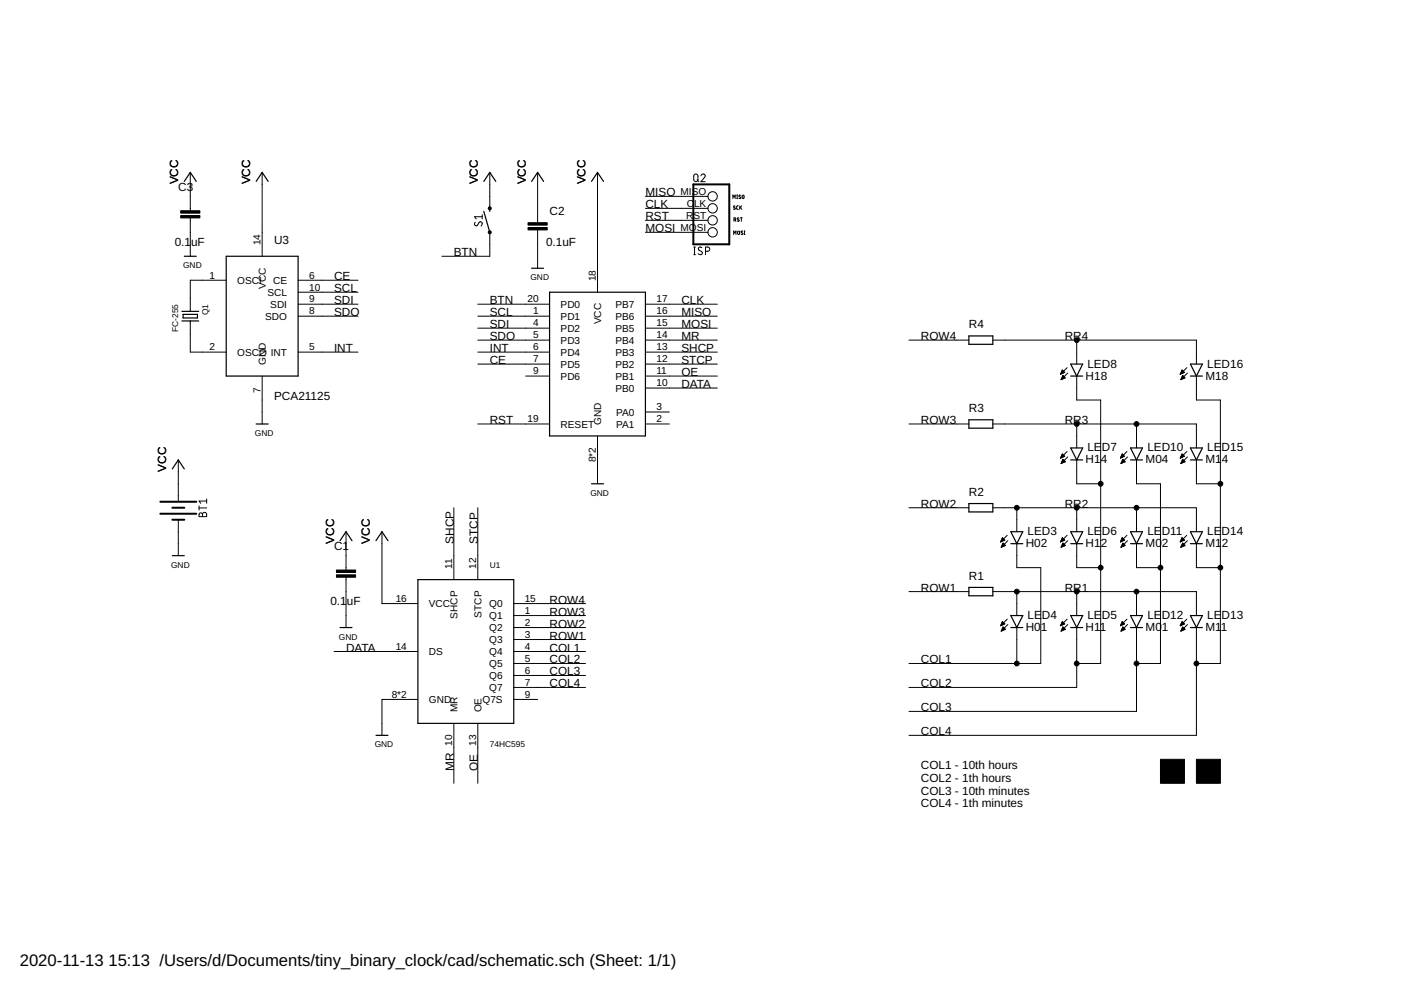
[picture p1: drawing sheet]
<svg xmlns="http://www.w3.org/2000/svg" width="297mm" height="210mm" viewBox="0 0 297 210" stroke-linecap="round" stroke-linejoin="round" font-family="sans-serif">
<g fill="none" stroke="#000" stroke-width=".21">
<path d="M40.3 36.6v8.1M55.6 36.6v17.7M103.8 36.6v7.6M114 36.6v10.6M126.7 36.6v25.4M147.2 37l.3-.1 .3 .1 .2 1.1a.44 .44 0 0 1-.5 .4 .44 .44 0 0 1-.4-.4zM147.8 38.1l.4 .4M148.6 37.3a.44 .44 0 0 1 .6-.4 .44 .44 0 0 1 .2 .7l-.8 .9h.9M40.3 46.2v8.1M48 59.4h-7.7v6.6M63.2 59.4h12.7M100.8 47.1l-.2 .5 .4 .3 .2-.1 .4-.6a.38 .38 0 0 1 .5-.1 .38 .38 0 0 1 .1 .5l-.2 .3"/>
<path d="M102.2 46h-1.6l.4 .4M102.2 45.5v.9M103.8 49.3v5h-10.1M114 48.7v8.2M136.8 41.6h13.3M136.8 44.2h13.3M136.8 49.3h13.3M136.8 46.7h13.3M147.1 54h.3M147.1 52.4h.3M147.3 52.4v1.6M148.8 52.5a.41 .41 0 0 0-.6-.1 .41 .41 0 0 0 0 .7l.5 .2a.44 .44 0 0 1 0 .7 .44 .44 0 0 1-.7-.2"/>
<path d="M149.6 53.3h.5a.44 .44 0 0 0 .4-.5 .44 .44 0 0 0-.4-.4h-.5v1.6M155.4 42.1v-.7l.2 .4 .3-.4v.7M155.6 49.7v-.7l.2 .4 .2-.4v.7M155.6 46.6h.2M155.8 46.6l.2-.1v-.2l-.4-.1v.7M155.9 43.7h-.3l-.1 .1 .4 .5h-.4M155.9 46.6l.1 .3M156.2 42.1h.2M156.2 41.4h.2M156.3 41.4v.7M156.4 49.1h.4l-.1 .6-.3-.1zM156.5 43.6l-.3 .2v.5l.3 .1"/>
<path d="M156.7 46.2h-.3l-.1 .2 .4 .4h-.4M156.8 43.6v.8M157 46.2h.4M157 41.4h-.2l-.1 .1 .3 .5h-.3M157 43.9l.2 .5M157.2 46.2v.7M157.2 43.6l-.4 .5M157.4 41.5h.3l-.1 .6-.2-.1zM157.5 49h-.3l-.1 .1 .4 .5h-.4M157.8 49.7h.1M157.8 49h.1M157.9 49v.7"/>
<path d="M40.3 68.1v6.6h7.7M55.6 79.7v10.2M63.2 64.5h12.7M63.2 67h12.7M63.2 74.7h12.7M63.2 62h12.7M101.3 64.5h15.2M101.3 67h15.2M101.3 69.6h15.2M101.3 72.1h15.2M101.3 74.7h15.2M101.3 77.2h15.2"/>
<path d="M111.4 79.7h5.1M136.8 64.5h15.3M136.8 67h15.3M136.8 69.6h15.3M136.8 72.1h15.3M136.8 74.7h15.3M136.8 77.2h15.3M136.8 79.7h15.3M192.7 72.1h12.7M210.5 72.1h43.2v5.1M224.9 79.3h.1M224.9 79.2h.3"/>
<path d="M225 79.1h.5M225 79h.7M225.1 78.8h.5M225.1 78.7h.4M225.2 78.6h.2M225.2 78.5h.1M225.2 79.9h.5M225.2 78.5l-.3 .9M225.2 78.5l.5 .5M225.3 79.8h.3M225.3 79.7h.1M225.4 79.6l.5 .5-.9 .4z"/>
<path d="M225.7 79l-.8 .4M226.3 78l-1.4 1.4M226.4 79.1l-1.4 1.4M228.3 79.7v5.1h5.1v55.9h-5.1M228.3 72.1v5.1M250.3 79.3h.1M250.3 79.2h.3M250.4 79.1h.5M250.4 79h.7M250.5 78.8h.5M250.5 78.7h.4M250.6 78.6h.1"/>
<path d="M250.6 78.5h.1M250.6 79.9h.5M250.6 78.5l-.4 .9M250.6 78.5l.5 .5M250.7 79.8h.2M250.7 79.7h.1M250.7 79.6l.5 .5-.8 .4zM251.1 79l-.9 .4M251.6 78l-1.4 1.4M251.8 79.1l-1.4 1.4M253.7 79.7v5.1h5v55.9h-5M37.8 97.5v8.6"/>
<path d="M101.3 89.9h15.2M126.7 92.4v10.2M136.8 82.3h15.3M136.8 89.9h5.1M136.8 87.4h5.1M192.7 89.9h12.7M210.5 89.9h43.2v5.1M224.9 97h.1M224.9 96.9h.4M225 96.8h.6M225 98.3h.1M225 80.4h.2"/>
<path d="M225 98.1h.3M225 96.7h.7M225.1 80.3h.4M225.1 96.6h.5M225.1 98h.5M225.1 80.2h.6M225.1 96.4h.3M225.1 97.9h.7M225.2 80h.6M225.2 96.3h.1M225.2 97.8h.5M225.2 96.2l.5 .6-.8 .3z"/>
<path d="M225.2 97.6h.4M225.3 97.5h.2M225.3 97.4h.1M225.9 97.9l-.5-.5-.4 .9M225.9 97.9l-.9 .4M226.3 95.7l-1.4 1.4M226.4 96.9l-1.4 1.4M228.3 89.9v5.1M228.3 97.5v5.1h5.1M237.6 97h.1M237.6 96.9h.4M237.7 96.8h.6"/>
<path d="M237.7 98.3h.1M237.7 96.7h.7M237.7 98.1h.3M237.8 96.6h.5M237.8 98h.5M237.8 96.4h.3M237.8 97.9h.7M237.9 96.3h.1M237.9 97.8h.5M237.9 97.6h.4M237.9 96.2l.5 .6-.8 .3zM238 97.5h.2"/>
<path d="M238 97.4h.1M238.5 97.9l-.4-.5-.4 .9M238.5 97.9l-.8 .4M238.9 95.7l-1.3 1.4M239.1 96.9l-1.4 1.4M241 97.5v5.1h5v38.1h-5M241 89.9v5.1M250.3 97h.1M250.3 96.9h.4M250.4 96.8h.6M250.4 98.3h.1M250.4 80.4h.2"/>
<path d="M250.4 96.7h.7M250.4 98.1h.3M250.5 80.3h.4M250.5 96.6h.5M250.5 98h.5M250.5 80.2h.6M250.5 96.4h.3M250.5 97.9h.7M250.6 80h.6M250.6 96.3h.1M250.6 97.8h.5M250.6 96.2l.5 .6-.9 .3z"/>
<path d="M250.6 97.6h.4M250.7 97.5h.2M250.7 97.4h.1M251.2 97.9l-.5-.5-.3 .9M251.2 97.9l-.8 .4M251.6 95.7l-1.4 1.4M251.8 96.9l-1.4 1.4M253.7 97.5v5.1h5M37.8 110.2v7.6M42.2 107.3v.8M42.2 107.7h1.6M42.3 108.8h.4l.2 .3a.44 .44 0 0 1 .5-.5 .44 .44 0 0 1 .4 .5v.4h-1.6z"/>
<path d="M42.9 109.1v.4M43.8 105.8v.9M43.8 106.2h-1.6l.4 .5M73.4 112.7v8.2M81 112.7v15.3h7.6M96.2 107.7v15.2M101.3 107.7v15.2M192.7 107.7h12.7M210.5 107.7h43.2v5M212.2 114.9h.1M212.2 114.8h.2M212.3 114.7h.4"/>
<path d="M212.3 114.5h.7M212.3 116h.1M212.3 115.9h.4M212.4 114.4h.5M212.4 114.3h.4M212.4 115.7h.6M212.4 114.2h.3M212.4 115.6h.7M212.5 114h.1M212.5 115.5h.5M212.5 114l.5 .5-.8 .4zM212.6 115.4h.3"/>
<path d="M212.6 115.3h.2M212.7 115.1l.5 .6-.9 .3zM213.6 113.5l-1.4 1.4M213.7 114.6l-1.4 1.4M215.6 115.3v5.1h5.1v20.3h-28M215.6 107.7v5M224.9 114.9h.1M224.9 114.8h.2M225 114.7h.4M225 114.5h.7M225 116h.1M225 114.4h.6"/>
<path d="M225 115.9h.4M225.1 114.3h.4M225.1 115.7h.6M225.1 114.2h.3M225.1 115.6h.7M225.2 114h.1M225.2 115.5h.5M225.2 114l.5 .5-.8 .4zM225.3 115.4h.3M225.3 115.3h.1M225.4 115.1l.5 .6-.9 .3zM226.3 113.5l-1.4 1.4"/>
<path d="M226.4 114.6l-1.4 1.4M228.3 107.7v5M228.3 115.3v5.1h5.1M237.6 114.9h.1M237.6 114.8h.2M237.6 114.7h.5M237.7 114.5h.7M237.7 116h.1M237.7 114.4h.6M237.7 115.9h.4M237.8 114.3h.4M237.8 115.7h.6"/>
<path d="M237.8 114.2h.3M237.8 115.6h.7M237.9 114h.1M237.9 115.5h.5M237.9 114l.5 .5-.8 .4zM238 115.4h.3M238 115.3h.1M238.1 115.1l.4 .6-.8 .3zM238.9 113.5l-1.3 1.4M239.1 114.6l-1.4 1.4M241 107.7v5M241 115.3v5.1h5"/>
<path d="M250.3 114.9h.1M250.3 114.8h.2M250.3 114.7h.5M250.4 114.5h.7M250.4 116h.1M250.4 114.4h.6M250.4 115.9h.4M250.5 114.3h.4M250.5 115.7h.6M250.5 114.2h.3M250.5 115.6h.7M250.6 115.5h.5"/>
<path d="M250.6 114h.1M250.6 114l.5 .5-.9 .4zM250.7 115.4h.3M250.7 115.3h.1M250.7 115.1l.5 .6-.8 .3zM251.6 113.5l-1.4 1.4M251.8 114.6l-1.4 1.4M253.7 115.3v5.1h5M70.8 138.1h17.8M73.4 122.4v10.7M108.9 138.1h15.2M108.9 128h15.2"/>
<path d="M108.9 130.5h15.2M108.9 133.1h15.2M108.9 135.6h15.2M192.7 125.4h12.7M210.5 125.4h43.2v5.1M212.2 132.6h.1M212.2 132.5h.4M212.3 132.4h.5M212.3 132.3h.7M212.3 133.7h.2M212.4 132.1h.5M212.4 133.6h.4"/>
<path d="M212.4 132h.4M212.4 133.5h.7M212.5 131.9h.1M212.5 133.3h.6M212.5 131.8l.5 .5-.8 .4zM212.5 133.2h.5M212.6 133.1h.2M212.6 133h.1M212.7 132.9l.5 .5-.9 .4zM213.6 131.3l-1.4 1.4M213.7 132.4l-1.4 1.4M215.6 125.4v5.1"/>
<path d="M215.6 133.1v7.6M224.9 132.6h.1M224.9 132.5h.3M225 132.4h.5M225 132.3h.7M225 133.7h.2M225.1 132.1h.5M225.1 133.6h.4M225.1 132h.4M225.1 133.5h.7M225.2 131.9h.1M225.2 133.3h.6"/>
<path d="M225.2 133.2h.5M225.2 131.8l.5 .5-.8 .4zM225.3 133.1h.2M225.3 133h.1M225.4 132.9l.5 .5-.9 .4zM226.3 131.3l-1.4 1.4M226.4 132.4l-1.4 1.4M228.3 133.1v12.7h-35.6M228.3 125.4v5.1M237.6 132.6h.1M237.6 132.5h.3M237.7 132.4h.5"/>
<path d="M237.7 132.3h.7M237.7 133.7h.2M237.8 132.1h.5M237.8 133.6h.4M237.8 132h.4M237.8 133.5h.7M237.9 131.9h.1M237.9 133.3h.6M237.9 133.2h.5M237.9 131.8l.5 .5-.8 .4zM238 133.1h.2M238 133h.1"/>
<path d="M238.1 132.9l.4 .5-.8 .4zM238.9 131.3l-1.3 1.4M239.1 132.4l-1.4 1.4M241 125.4v5.1M241 133.1v17.7h-48.3M250.3 132.6h.1M250.3 132.5h.3M250.4 132.4h.5M250.4 132.3h.7M250.4 133.7h.2M250.5 132.1h.5M250.5 133.6h.4"/>
<path d="M250.5 133.5h.7M250.5 132h.4M250.6 131.9h.1M250.6 133.3h.6M250.6 133.2h.5M250.6 131.8l.5 .5-.9 .4zM250.7 133.1h.2M250.7 133h.1M250.7 132.9l.5 .5-.8 .4zM251.6 131.3l-1.4 1.4M251.8 132.4l-1.4 1.4M253.7 133.1v22.8h-61"/>
<path d="M88.6 148.3h-7.6v7.6M96.2 153.4v12.7M101.3 153.4v12.7M108.9 140.7h15.2M108.9 143.2h15.2M108.9 145.8h15.2M108.9 148.3h5.1"/>
<circle cx="151.1" cy="41.6" r=".99"/>
<circle cx="151.1" cy="44.2" r=".99"/>
<circle cx="151.1" cy="46.7" r=".99"/>
<circle cx="151.1" cy="49.3" r=".99"/>
</g>
<g fill="none" stroke="#000" stroke-width=".25">
<path d="M39.1 38.5l1.2-1.9 1.3 1.9M54.3 38.5l1.3-1.9 1.3 1.9M102.6 38.5l1.2-1.9 1.3 1.9M112.7 38.5l1.3-1.9 1.3 1.9M125.4 38.5l1.3-1.9 1.3 1.9M39.1 54.3h2.5M48 54.3h15.2v25.4h-15.2zM102.6 44.8l1.2 4.5M103.8 44.2v.6M112.7 56.9h2.6M38.6 68.1h3.5M38.6 66h3.5"/>
<path d="M38.8 66.7h3.1v.7h-3.1zM116.5 62h20.3v30.4h-20.3zM205.4 71.2h5.1v1.8h-5.1zM227 79.7h2.6M227 77.2h2.6l-1.3 2.5zM252.4 79.7h2.5M252.4 77.2h2.5l-1.2 2.5zM36.5 99.4l1.3-1.9 1.3 1.9M54.3 89.9h2.6M205.4 89h5.1v1.8h-5.1zM227 95h2.6l-1.3 2.5zM227 97.5h2.6"/>
<path d="M239.7 97.5h2.5M239.7 95h2.5l-1.2 2.5zM252.4 97.5h2.5M252.4 95h2.5l-1.2 2.5zM36.5 117.8h2.6M72.1 114.6l1.3-1.9 1.2 1.9M79.7 114.6l1.3-1.9 1.3 1.9M125.4 102.6h2.6M205.4 106.8h5.1v1.7h-5.1zM214.3 112.7h2.6l-1.3 2.6zM214.3 115.3h2.6M227 115.3h2.6"/>
<path d="M227 112.7h2.6l-1.3 2.6zM239.7 115.3h2.5M239.7 112.7h2.5l-1.2 2.6zM252.4 115.3h2.5M252.4 112.7h2.5l-1.2 2.6zM72.1 133.1h2.5M88.6 122.9h20.3v30.5h-20.3zM205.4 124.5h5.1v1.8h-5.1zM214.3 133.1h2.6M214.3 130.5h2.6l-1.3 2.6zM227 133.1h2.6M227 130.5h2.6l-1.3 2.6z"/>
<path d="M239.7 133.1h2.5M239.7 130.5h2.5l-1.2 2.6zM252.4 133.1h2.5M252.4 130.5h2.5l-1.2 2.6zM79.7 155.9h2.6"/>
</g>
<path d="M38.3 45.7h4.1v.5h-4.1zM38.3 44.7h4.1v.5h-4.1zM112 48.2h4v.5h-4zM112 47.2h4v.5h-4zM71.3 121.9h4.1v.5h-4.1zM71.3 120.9h4.1v.5h-4.1zM246 161h5.1v5.1h-5.1zM253.7 161h5v5.1h-5z" fill="#000" stroke="#000" stroke-width=".21"/>
<path d="M147 39.1h7.6v12.7h-7.6zM34 106.4h7.6M34 108.9h7.6M36.5 107.7h2.6M36.5 110.2h2.6" fill="none" stroke="#000" stroke-width=".42"/>
<g fill="#000" stroke="#000" stroke-width=".21">
<circle cx="103.8" cy="49.3" r=".33"/>
<circle cx="103.8" cy="44.2" r=".33"/>
<circle cx="228.3" cy="72.1" r=".51"/>
<circle cx="228.3" cy="89.9" r=".51"/>
<circle cx="241" cy="89.9" r=".51"/>
<circle cx="215.6" cy="107.7" r=".51"/>
<circle cx="228.3" cy="107.7" r=".51"/>
<circle cx="233.4" cy="102.6" r=".51"/>
<circle cx="241" cy="107.7" r=".51"/>
<circle cx="258.7" cy="102.6" r=".51"/>
<circle cx="215.6" cy="125.4" r=".51"/>
<circle cx="228.3" cy="125.4" r=".51"/>
<circle cx="233.4" cy="120.4" r=".51"/>
<circle cx="241" cy="125.4" r=".51"/>
<circle cx="246" cy="120.4" r=".51"/>
<circle cx="258.7" cy="120.4" r=".51"/>
<circle cx="215.6" cy="140.7" r=".51"/>
<circle cx="228.3" cy="140.7" r=".51"/>
<circle cx="241" cy="140.7" r=".51"/>
<circle cx="253.7" cy="140.7" r=".51"/>
</g>
<g font-size="3.5">
<text x="4.2" y="204.7">2020-11-13</text>
<text x="23" y="204.7">15:13 /Users/d/Documents/tiny_binary_clock/cad/schematic.sch (Sheet: 1/1)</text>
</g>
<g font-size="2.5">
<text x="37.8" y="39.1" transform="rotate(-90 37.8 39.1)">VCC</text>
<text x="37.8" y="40.5">C3</text>
<text x="53" y="39.1" transform="rotate(-90 53 39.1)">VCC</text>
<text x="101.3" y="39.1" transform="rotate(-90 101.3 39.1)">VCC</text>
<text x="111.5" y="39.1" transform="rotate(-90 111.5 39.1)">VCC</text>
<text x="124.2" y="39.1" transform="rotate(-90 124.2 39.1)">VCC</text>
<text x="136.8" y="41.6">MISO</text>
<text x="116.5" y="45.6">C2</text>
<text x="136.8" y="46.7">RST</text>
<text x="136.8" y="44.2">CLK</text>
<text x="37" y="52.2">0.1</text>
<text x="40.5" y="52.2">uF</text>
<text x="58.1" y="51.8">U3</text>
<text x="115.8" y="52.2">0.1uF</text>
<text x="136.8" y="49.3">MOSI</text>
<text x="70.8" y="59.4">CE</text>
<text x="96.2" y="54.3">BTN</text>
<text x="70.8" y="64.5">SDI</text>
<text x="70.8" y="62">SCL</text>
<text x="103.8" y="64.5">BTN</text>
<text x="144.5" y="64.5">CLK</text>
<text x="70.8" y="67">SDO</text>
<text x="103.8" y="69.6">SDI</text>
<text x="103.8" y="67">SCL</text>
<text x="144.5" y="69.6">MOSI</text>
<text x="144.5" y="67">MISO</text>
<text x="205.4" y="69.6">R4</text>
<text x="70.8" y="74.6">INT</text>
<text x="103.8" y="74.6">INT</text>
<text x="103.8" y="72.1">SDO</text>
<text x="103.8" y="77.2">CE</text>
<text x="144.5" y="72.1">MR</text>
<text x="144.5" y="77.2">STCP</text>
<text x="144.5" y="74.6">SHCP</text>
<text x="195.3" y="72.1">ROW4</text>
<text x="225.7" y="72.1">RR4</text>
<text x="230.6" y="78">LED8</text>
<text x="256" y="78">LED16</text>
<text x="144.5" y="79.7">OE</text>
<text x="144.5" y="82.3">DATA</text>
<text x="230.2" y="80.5">H18</text>
<text x="255.6" y="80.5">M18</text>
<text x="58.1" y="84.8">PCA21125</text>
<text x="103.8" y="89.9">RST</text>
<text x="195.3" y="89.9">ROW3</text>
<text x="205.4" y="87.3">R3</text>
<text x="225.7" y="89.9">RR3</text>
<text x="230.6" y="95.7">LE</text>
<text x="233.6" y="95.7">D7</text>
<text x="243.3" y="95.7">LED10</text>
<text x="256" y="95.7">LE</text>
<text x="259" y="95.7">D15</text>
<text x="35.3" y="100" transform="rotate(-90 35.3 100)">VCC</text>
<text x="230.2" y="98.3">H1</text>
<text x="233.4" y="98.3">4</text>
<text x="242.9" y="98.3">M04</text>
<text x="255.6" y="98.3">M1</text>
<text x="259" y="98.3">4</text>
<text x="195.3" y="107.7">ROW2</text>
<text x="205.4" y="105.1">R2</text>
<text x="225.7" y="107.7">RR2</text>
<text x="217.9" y="113.5">LED3</text>
<text x="230.6" y="113.5">LE</text>
<text x="233.6" y="113.5">D6</text>
<text x="243.3" y="113.5">LE</text>
<text x="246.3" y="113.5">D11</text>
<text x="256" y="113.5">LE</text>
<text x="259" y="113.5">D14</text>
<text x="70.8" y="115.3" transform="rotate(-90 70.8 115.3)">VCC</text>
<text x="70.8" y="116.7">C1</text>
<text x="78.4" y="115.3" transform="rotate(-90 78.4 115.3)">VCC</text>
<text x="96.2" y="115.3" transform="rotate(-90 96.2 115.3)">SHCP</text>
<text x="101.3" y="115.3" transform="rotate(-90 101.3 115.3)">STCP</text>
<text x="217.5" y="116">H02</text>
<text x="230.2" y="116">H1</text>
<text x="233.4" y="116">2</text>
<text x="242.9" y="116">M0</text>
<text x="246.3" y="116">2</text>
<text x="255.6" y="116">M1</text>
<text x="259" y="116">2</text>
<text x="195.3" y="125.4">ROW1</text>
<text x="205.4" y="122.9">R1</text>
<text x="225.7" y="125.4">RR1</text>
<text x="70.1" y="128.4">0.1</text>
<text x="73.5" y="128.4">uF</text>
<text x="116.5" y="128">ROW4</text>
<text x="116.5" y="130.5">ROW3</text>
<text x="217.9" y="131.3">LE</text>
<text x="220.9" y="131.3">D4</text>
<text x="230.6" y="131.3">LE</text>
<text x="233.6" y="131.3">D5</text>
<text x="243.3" y="131.3">LE</text>
<text x="246.3" y="131.3">D12</text>
<text x="256" y="131.3">LE</text>
<text x="259" y="131.3">D13</text>
<text x="116.5" y="133.1">ROW2</text>
<text x="116.5" y="135.6">ROW1</text>
<text x="217.5" y="133.8">H0</text>
<text x="220.7" y="133.8">1</text>
<text x="230.2" y="133.8">H11</text>
<text x="242.9" y="133.8">M0</text>
<text x="246.3" y="133.8">1</text>
<text x="255.6" y="133.8">M1</text>
<text x="258.9" y="133.8">1</text>
<text x="73.4" y="138.1">DATA</text>
<text x="116.5" y="138.1">COL1</text>
<text x="116.5" y="140.7">COL2</text>
<text x="116.5" y="143.2">COL3</text>
<text x="195.3" y="140.7">COL1</text>
<text x="116.5" y="145.8">COL4</text>
<text x="195.3" y="145.8">COL2</text>
<text x="195.3" y="150.8">COL3</text>
<text x="195.3" y="155.9">COL4</text>
<text x="96.2" y="163.5" transform="rotate(-90 96.2 163.5)">MR</text>
<text x="101.3" y="163.5" transform="rotate(-90 101.3 163.5)">OE</text>
<text x="195.3" y="163.1">COL1 - 10th hours</text>
<text x="195.3" y="165.8">COL2 - 1th hours</text>
<text x="195.3" y="168.5">COL3 - 10th minutes</text>
<text x="195.3" y="171.2">COL4 - 1th minutes</text>
</g>
<g font-size="2.1">
<text x="144.3" y="41.3">MISO</text>
<text x="145.5" y="46.4">R</text>
<text x="145.6" y="43.8">C</text>
<text x="147" y="46.4">ST</text>
<text x="147.1" y="43.8">LK</text>
<text x="55.2" y="52" transform="rotate(-90 55.2 52)">14</text>
<text x="144.3" y="48.9">MOSI</text>
<text x="44.4" y="59.1">1</text>
<text x="65.5" y="59.1">6</text>
<text x="126.3" y="59.6" transform="rotate(-90 126.3 59.6)">18</text>
<text x="50.3" y="60.2">OSCI</text>
<text x="56.3" y="61.2" transform="rotate(-90 56.3 61.2)">VCC</text>
<text x="56.7" y="62.7">SCL</text>
<text x="57.3" y="65.3">SDI</text>
<text x="57.9" y="60.2">CE</text>
<text x="65.5" y="61.6">10</text>
<text x="65.5" y="64.1">9</text>
<text x="111.8" y="64.1">20</text>
<text x="118.9" y="65.3">PD0</text>
<text x="130.5" y="65.3">PB7</text>
<text x="139.2" y="64.1">17</text>
<text x="56.2" y="67.8">SDO</text>
<text x="65.5" y="66.7">8</text>
<text x="113" y="66.7">1</text>
<text x="113" y="69.2">4</text>
<text x="113" y="71.8">5</text>
<text x="118.9" y="67.8">PD1</text>
<text x="118.9" y="70.3">PD2</text>
<text x="127.5" y="68.8" transform="rotate(-90 127.5 68.8)">VCC</text>
<text x="130.5" y="67.8">PB6</text>
<text x="130.5" y="70.3">PB5</text>
<text x="139.2" y="66.7">16</text>
<text x="139.2" y="69.2">15</text>
<text x="139.2" y="71.8">14</text>
<text x="44.4" y="74.3">2</text>
<text x="50.3" y="75.4">OSCO INT</text>
<text x="56.3" y="77.4" transform="rotate(-90 56.3 77.4)">GND</text>
<text x="65.5" y="74.3">5</text>
<text x="113" y="74.3">6</text>
<text x="113" y="76.8">7</text>
<text x="118.9" y="72.9">PD3</text>
<text x="118.9" y="75.4">PD4</text>
<text x="118.9" y="78">PD5</text>
<text x="130.5" y="72.9">PB4</text>
<text x="130.5" y="75.4">PB3</text>
<text x="130.5" y="78">PB2</text>
<text x="139.2" y="74.3">13</text>
<text x="139.2" y="76.8">12</text>
<text x="55.2" y="83.3" transform="rotate(-90 55.2 83.3)">7</text>
<text x="113" y="79.4">9</text>
<text x="118.9" y="80.5">PD6</text>
<text x="130.5" y="83">PB0</text>
<text x="130.5" y="80.5">PB1</text>
<text x="139.2" y="81.9">10</text>
<text x="139.2" y="79.4">11</text>
<text x="111.8" y="89.5">19</text>
<text x="130.6" y="88.1">PA0</text>
<text x="139.2" y="89.5">2</text>
<text x="139.2" y="87">3</text>
<text x="118.9" y="90.6">RESET</text>
<text x="127.5" y="90.1" transform="rotate(-90 127.5 90.1)">GND</text>
<text x="130.6" y="90.6">PA1</text>
<text x="126.3" y="98" transform="rotate(-90 126.3 98)">8*2</text>
<text x="95.9" y="120.6" transform="rotate(-90 95.9 120.6)">11</text>
<text x="100.9" y="120.6" transform="rotate(-90 100.9 120.6)">12</text>
<text x="83.9" y="127.6">16</text>
<text x="90.9" y="128.7">VCC</text>
<text x="97" y="131.2" transform="rotate(-90 97 131.2)">SHCP</text>
<text x="102.1" y="130.9" transform="rotate(-90 102.1 130.9)">STCP</text>
<text x="103.7" y="128.7">Q0</text>
<text x="103.7" y="131.3">Q1</text>
<text x="111.2" y="127.6">15</text>
<text x="111.2" y="130.2">1</text>
<text x="83.9" y="137.8">14</text>
<text x="103.7" y="133.8">Q2</text>
<text x="103.7" y="136.4">Q3</text>
<text x="111.2" y="132.7">2</text>
<text x="111.2" y="135.2">3</text>
<text x="111.2" y="137.8">4</text>
<text x="90.9" y="138.9">DS</text>
<text x="103.7" y="138.9">Q4</text>
<text x="103.7" y="141.4">Q5</text>
<text x="103.7" y="144">Q6</text>
<text x="111.2" y="140.3">5</text>
<text x="111.2" y="142.9">6</text>
<text x="83" y="147.9">8*2</text>
<text x="90.9" y="149.1">GND</text>
<text x="102.3" y="149.1">Q7S</text>
<text x="103.7" y="146.5">Q7</text>
<text x="111.2" y="145.4">7</text>
<text x="111.2" y="147.9">9</text>
<text x="97" y="151" transform="rotate(-90 97 151)">MR</text>
<text x="102.1" y="151" transform="rotate(-90 102.1 151)">OE</text>
<text x="95.9" y="158.1" transform="rotate(-90 95.9 158.1)">10</text>
<text x="100.9" y="158.1" transform="rotate(-90 100.9 158.1)">13</text>
</g>
<g font-size="1.8">
<text x="38.8" y="56.9">GND</text>
<text x="112.5" y="59.4">GND</text>
<text x="37.8" y="70.4" transform="rotate(-90 37.8 70.4)">FC-255</text>
<text x="44.2" y="66.9" transform="rotate(-90 44.2 66.9)">Q1</text>
<text x="54.1" y="92.4">GND</text>
<text x="125.2" y="105.1">GND</text>
<text x="36.3" y="120.4">GND</text>
<text x="103.8" y="120.4">U1</text>
<text x="71.8" y="135.6">GND</text>
<text x="79.5" y="158.5">GND</text>
<text x="103.8" y="158.5">74HC595</text>
</g>
</svg>
